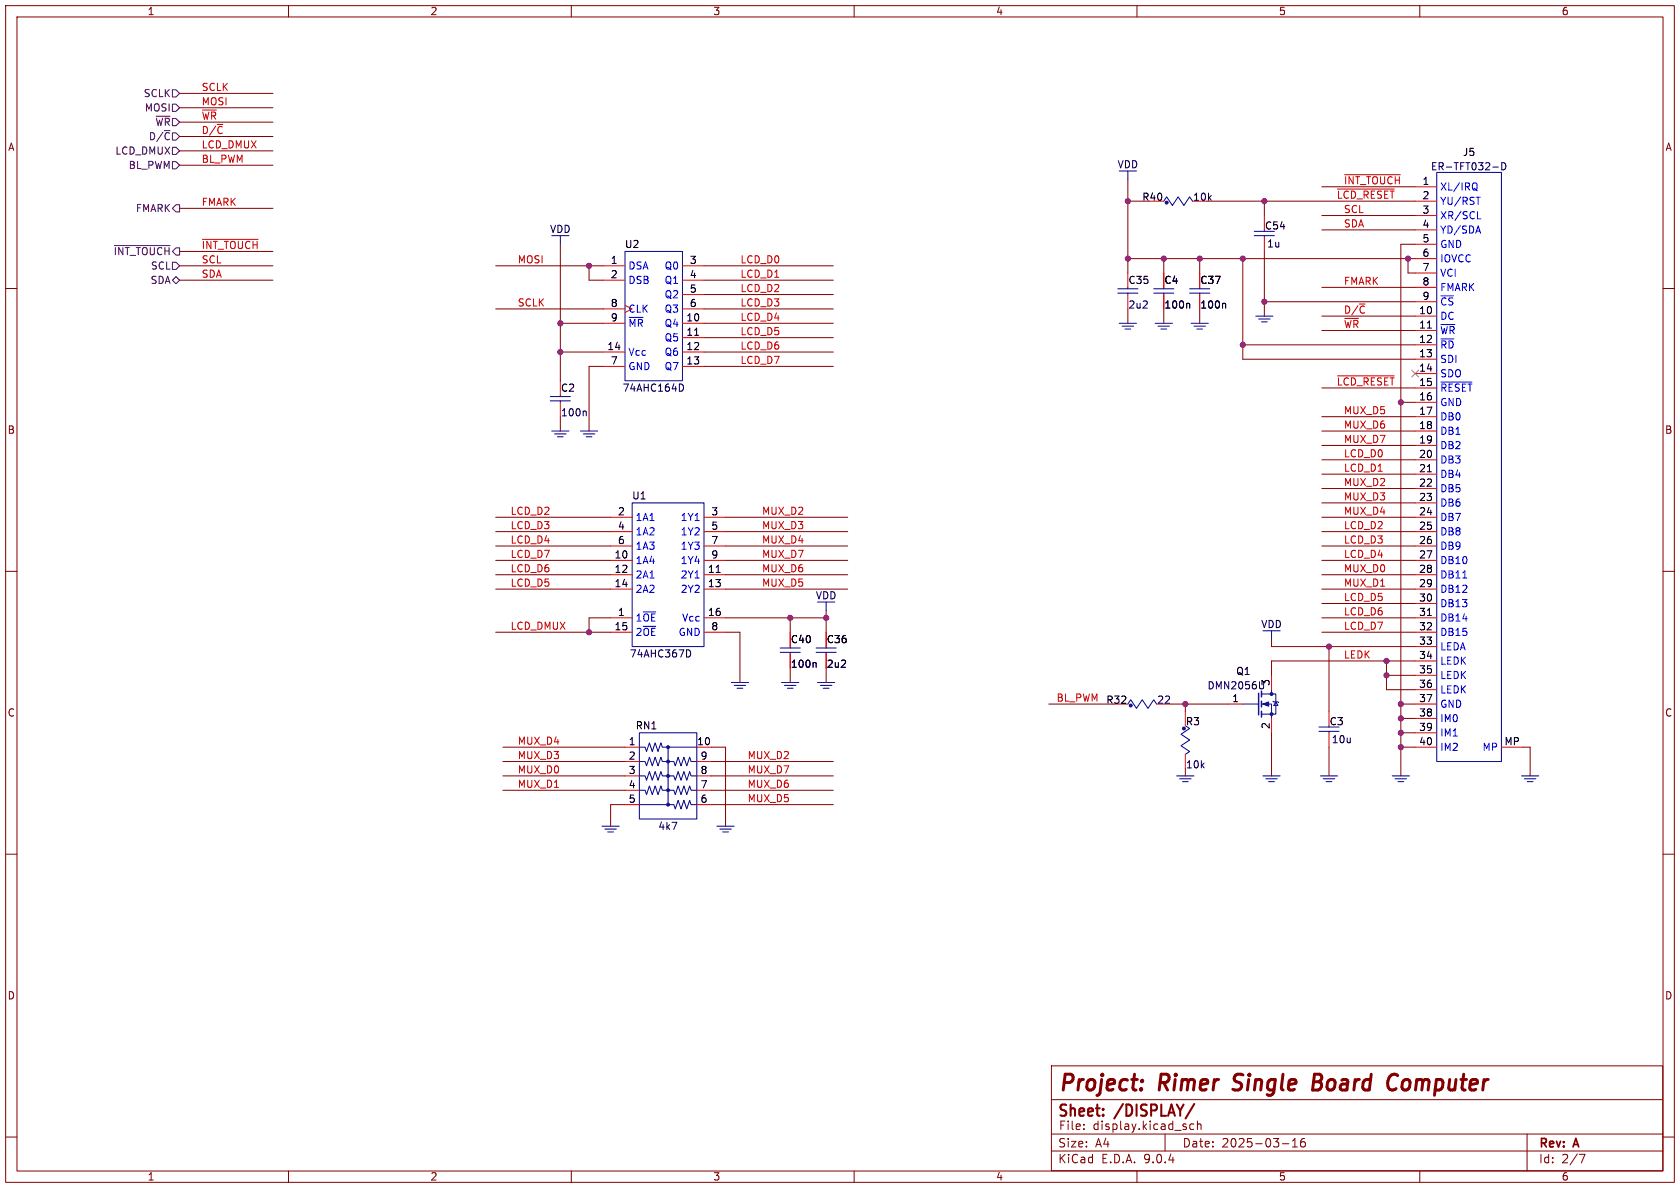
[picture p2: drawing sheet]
<svg xmlns="http://www.w3.org/2000/svg" width="297mm" height="210mm" viewBox="0 0 297 210" stroke-linecap="round" stroke-linejoin="round" font-family="sans-serif">
<path d="M0 0h297v210h-297z" fill="#fff" stroke="#fff" stroke-width=".18"/>
<g fill="none" stroke="#840000" stroke-width=".18">
<path d="M1 1h295v208h-295zM3 3h291v204h-291zM31.7 16.5h16.6M31.7 19.1h16.6M51 1v2M101 1v2M151 1v2M201 1v2M251 1v2M31.7 24.1h16.6M31.7 36.8h16.6M31.7 29.2h16.6"/>
<path d="M31.7 26.7h16.6M31.7 21.6h16.6M199.4 35.6h3.8M199.4 31.8v16.5M213.4 35.6h36.8M223.5 35.6v2.5M233.7 38.1h16.5M233.7 33h16.5M1 51h2M31.7 47h16.6M31.7 44.5h16.6M31.7 49.5h16.6"/>
<path d="M87.6 54.6h19.1M87.6 47h19.1M99.1 43.2v24.1M99.1 57.2h7.6M104.1 47v2.5h2.6M124.5 54.6h22.8M124.5 57.2h22.8M124.5 47h22.8M124.5 52.1h22.8M124.5 49.5h22.8M124.5 59.7h22.8M199.4 45.7h50.8"/>
<path d="M199.4 54.6v2.6M205.7 45.7v2.6M205.7 54.6v2.6M212.1 45.7v2.6M212.1 54.6v2.6M219.7 45.7v17.8h30.5M223.5 44.5v11.4M223.5 53.3h26.7M233.7 40.6h16.5M233.7 50.8h16.5M233.7 58.4h16.5M233.7 55.9h16.5"/>
<path d="M248.9 45.7v2.6h1.3M250.2 43.2h-2.6v94M294 51h2M99.1 73.7v2.5M99.1 62.2h7.6M106.7 64.8h-2.6v11.4M124.5 62.2h22.8M124.5 64.8h22.8M219.7 61h30.5M233.7 76.2h16.5M233.7 68.6h16.5M233.7 73.7h16.5"/>
<path d="M233.7 78.7h16.5M247.6 71.1h2.6M87.6 99.1h20.3M87.6 94h20.3M87.6 91.4h20.3M87.6 96.5h20.3M128.3 99.1h21.6M128.3 94h21.6M128.3 91.4h21.6M128.3 96.5h21.6M233.7 99.1h16.5M233.7 94h16.5"/>
<path d="M233.7 91.4h16.5M233.7 96.5h16.5M233.7 83.8h16.5M233.7 88.9h16.5M233.7 86.4h16.5M233.7 81.3h16.5M1 101h2M87.6 104.1h20.3M87.6 111.8h20.3M87.6 101.6h20.3M107.9 109.2h-3.8v2.6M128.3 109.2h17.7"/>
<path d="M128.3 104.1h21.6M128.3 111.8h2.5v8.9M128.3 101.6h21.6M139.7 109.2v2.6M139.7 118.1v2.6M146 108v3.8M146 118.1v2.6M224.8 113v1.3h25.4M233.7 109.2h16.5M233.7 104.1h16.5M233.7 111.8h16.5M233.7 101.6h16.5"/>
<path d="M233.7 106.7h16.5M234.9 114.3v11.4M245.1 116.8v5.1h5.1M245.1 119.4h5.1M250.2 116.8h-25.4v2.6M294 101h2M88.9 134.6h21.6M88.9 139.7h21.6M88.9 137.2h21.6M88.9 132.1h21.6M125.7 134.6h21.6M125.7 139.7h21.6"/>
<path d="M125.7 137.2h21.6M125.7 132.1h2.6v14M185.4 124.5h11.4M207 124.5h10.2M209.5 124.5v1.2M209.5 135.9v1.3M224.8 129.5v7.7M234.9 132.1v5.1M247.6 132.1h2.6M247.6 124.5h2.6M247.6 129.5h2.6M247.6 127h2.6"/>
<path d="M269.2 132.1h1.3v5.1M1 151h2M110.5 142.2h-2.6v3.9M125.7 142.2h21.6M294 151h2M185.9 188.4h108.1v18.6h-108.1zM185.9 194.4h108M191.6 199.5v.2M210.4 198.8v.7l.2 .2 .4-.1M210.5 198.7h.5M211.7 198.8l.2-.1h.4v1M211.7 198.2v1.5"/>
<path d="M1 201h2M51 207v2M101 207v2M151 207v2M186 203.5h108M186 200.5h108M201 207v2M206 200.5v3M226.7 202.2h1.2M228.5 202.8h.9M228.5 201.7l.4-.4v1.5M230.6 201.3a.59 .59 0 0 0-.7 .6v.6l.2 .2 .4 .1 .2-.2 .1-.5-.2-.2-.4-.1-.3 .3"/>
<path d="M251 207v2M270 200.5v6.5M279.2 204.1h1l-.6 1.5M294 201h2"/>
</g>
<path d="M201.9 191l.1 .1-.1 .1M217.9 192.6l.4 .1M232.2 191.2h.9M233.1 191.2l.3 .2M233.3 189.9h-.9l-.4 2.8h1l.3-.1M233.4 191.1l-.3 .1M246 190a.83 .83 0 0 1 1.1 .2M246.8 192.4l-.5 .3" fill="none" stroke="#840000" stroke-width=".52"/>
<path d="M211.1 195.2l-1.5 2.5" fill="none" stroke="#840000" stroke-width=".36"/>
<g fill="none" stroke="#000084" stroke-width=".18">
<path d="M197.9 30.2h3M199.4 30.2v1.6M205.7 35.6l.5-.8 1.1 1.5 1-1.5 1 1.5 1-1.5 .5 .8M254 30.5h11.4v104.1h-11.4zM97.5 41.7h3.1M99.1 41.7v1.5M110.5 44.5h10.1v22.8h-10.1zM197.6 51.1h3.6M197.6 51.8h3.6M197.9 57.2h3M198.4 57.7h2M198.9 58.2h1"/>
<path d="M199.4 50.8v.3M199.4 51.8v.3M204 51.1h3.5M204 51.8h3.5M204.2 57.2h3.1M204.7 57.7h2.1M205.2 58.2h1M205.7 50.8v.3M205.7 51.8v.3M210.3 51.1h3.6M210.3 51.8h3.6M210.6 57.2h3"/>
<path d="M211.1 57.7h2M211.6 58.2h1M212.1 50.8v.3M212.1 51.8v.3M221.7 41.7h3.6M221.7 40.9h3.6M222 55.9h3M222.5 56.4h2M223 56.9h1M223.5 41.7v.2M97.3 70.1h3.5M97.3 70.9h3.5"/>
<path d="M97.5 76.2h3.1M98 76.7h2.1M98.6 77.2h1M99.1 69.9v.2M99.1 70.9v.2M102.6 76.2h3.1M103.1 76.7h2.1M103.6 77.2h1M111.8 88.9h12.7v25.4h-12.7zM137.9 114.6h3.6M137.9 115.3h3.6M139.7 114.3v.3"/>
<path d="M139.7 115.3v.3M144.3 114.6h3.5M144.3 115.3h3.5M144.5 106.4h3.1M146 106.4v1.6M146 114.3v.3M146 115.3v.3M223.3 111.5h3M224.8 111.5v1.5M113 129.5h10.2v15.3h-10.2zM113 132.1h1l.3 .7 .5-1.5 .5 1.5 .5-1.5 .5 1.5 .5-1.5 .3 .8h1M113 134.6h1l.3 .8 .5-1.5 .5 1.5 .5-1.5 .5 1.5 .5-1.5 .3 .7h2l.3 .8 .5-1.5 .5 1.5 .5-1.5 .5 1.5 .5-1.5 .3 .7h1"/>
<path d="M113 137.2h1l.3 .7 .5-1.5 .5 1.5 .5-1.5 .5 1.5 .5-1.5 .3 .8h2l.3 .7 .5-1.5 .5 1.5 .5-1.5 .5 1.5 .5-1.5 .3 .8h1M113 139.7h1l.3 .8 .5-1.6 .5 1.6 .5-1.6 .5 1.6 .5-1.6 .3 .8h2l.3 .8 .5-1.6 .5 1.6 .5-1.6 .5 1.6 .5-1.6 .3 .8h1M123.2 132.1h-5.1v10.1h-5.1M129.3 120.7h3M129.8 121.2h2M130.3 121.7h1M138.2 120.7h3M138.7 121.2h2M139.2 121.7h1M144.5 120.7h3.1M145 121.2h2.1M145.5 121.7h1.1"/>
<path d="M199.4 124.5l.5-.8 1 1.5 1-1.5 1 1.5 1.1-1.5 .5 .8M208 137.2h3.1M208.5 137.7h2.1M209 138.2h1.1M209.5 128.3l.8 .5-1.5 1 1.5 1-1.5 1 1.5 1-.8 .6M219.7 124.5h2.8M223 122.7h2.6v3.5h-2.6M223 124.5h1.8v2.5M223.3 137.2h3M223.8 137.7h2M224.3 138.2h1M224.8 121.9v.8"/>
<path d="M225 124l.2 .1h.7l.2 .1M225.6 124.1l.3 .6h-.7zM233.2 128.5h3.5M233.2 129.3h3.5M233.4 137.2h3.1M233.9 137.7h2.1M234.4 138.2h1.1M234.9 129.3v.2M246.1 137.2h3.1M246.6 137.7h2.1M247.1 138.2h1.1M269 137.2h3"/>
<path d="M269.5 137.7h2M270 138.2h1M106.4 146.1h3.1M106.9 146.6h2.1M107.4 147.1h1.1M118.1 142.2h1l.3 .8 .5-1.5 .5 1.5 .5-1.5 .5 1.5 .5-1.5 .3 .7h1M126.7 146.1h3.1M127.3 146.6h2M127.8 147.1h1"/>
</g>
<g fill="none" stroke="#f00" stroke-width=".18">
<path d="M203.2 35.6h2.5M223.5 38.1v2.5M250.2 35.6h3.8M250.2 33h3.8M250.2 38.1h3.8M106.7 47h3.8M106.7 49.5h3.8M106.7 54.6h3.8M106.7 57.2h3.8M120.6 47h3.9M120.6 49.5h3.9M120.6 54.6h3.9"/>
<path d="M120.6 57.2h3.9M120.6 52.1h3.9M120.6 59.7h3.9M199.4 48.3v2.5M199.4 52.1v2.5M205.7 48.3v2.5M205.7 52.1v2.5M212.1 48.3v2.5M212.1 52.1v2.5M223.5 41.9v2.6M250.2 40.6h3.8M250.2 43.2h3.8"/>
<path d="M250.2 45.7h3.8M250.2 48.3h3.8M250.2 50.8h3.8M250.2 53.3h3.8M250.2 55.9h3.8M250.2 58.4h3.8M99.1 67.3v2.6M99.1 71.1v2.6M106.7 62.2h3.8M106.7 64.8h3.8M120.6 62.2h3.9M120.6 64.8h3.9"/>
<path d="M250.2 61h3.8M250.2 63.5h3.8M250.2 66h3.8M250.2 68.6h3.8M250.2 71.1h3.8M250.2 73.7h3.8M250.2 76.2h3.8M250.2 78.7h3.8M107.9 91.4h3.9M107.9 94h3.9M107.9 96.5h3.9M107.9 99.1h3.9"/>
<path d="M124.5 91.4h3.8M124.5 94h3.8M124.5 96.5h3.8M124.5 99.1h3.8M250.2 81.3h3.8M250.2 83.8h3.8M250.2 86.4h3.8M250.2 88.9h3.8M250.2 91.4h3.8M250.2 94h3.8M250.2 96.5h3.8M250.2 99.1h3.8"/>
<path d="M107.9 101.6h3.9M107.9 104.1h3.9M107.9 109.2h3.9M107.9 111.8h3.9M124.5 101.6h3.8M124.5 104.1h3.8M124.5 109.2h3.8M124.5 111.8h3.8M139.7 111.8v2.5M139.7 115.6v2.5M146 111.8v2.5M146 115.6v2.5"/>
<path d="M224.8 119.4v2.5M250.2 101.6h3.8M250.2 104.1h3.8M250.2 106.7h3.8M250.2 109.2h3.8M250.2 111.8h3.8M250.2 114.3h3.8M250.2 116.8h3.8M250.2 119.4h3.8M110.5 132.1h2.5M110.5 134.6h2.5M110.5 137.2h2.5"/>
<path d="M110.5 139.7h2.5M123.2 132.1h2.5M123.2 134.6h2.5M123.2 137.2h2.5M123.2 139.7h2.5M196.8 124.5h2.6M204.5 124.5h2.5M209.5 125.7v2.6M209.5 133.4v2.5M217.2 124.5h2.5M224.8 127v2.5M234.9 125.7v2.6"/>
<path d="M234.9 129.5v2.6M250.2 132.1h3.8M250.2 121.9h3.8M250.2 124.5h3.8M250.2 127h3.8M250.2 129.5h3.8M265.4 132.1h3.8M110.5 142.2h2.5M123.2 142.2h2.5"/>
</g>
<g fill="#000084" stroke="#000084" stroke-width=".18">
<path d="M223.3 124.5l1-.4v.7z"/>
<circle cx="118.1" cy="132.1" r=".25"/>
<circle cx="118.1" cy="134.6" r=".25"/>
<circle cx="118.1" cy="137.2" r=".25"/>
<circle cx="118.1" cy="139.7" r=".25"/>
<circle cx="118.1" cy="142.2" r=".25"/>
<circle cx="206.2" cy="35.8" r=".25"/>
<circle cx="199.9" cy="124.7" r=".25"/>
<circle cx="209.3" cy="128.8" r=".25"/>
<circle cx="224.8" cy="122.7" r=".25"/>
<circle cx="224.8" cy="126.2" r=".25"/>
</g>
<path d="M263.9 29.5h1M265.5 28.8a.64 .64 0 0 1 .7 .6 .64 .64 0 0 1-.7 .6zM210.1 53.6l.2 .2v.7M216.5 53.6l.2 .2v.7M103.5 72.7l.1 .1v.7M120.4 67.9a.68 .68 0 0 1 .4 .6 .68 .68 0 0 1-.4 .7M121.7 114.9a.68 .68 0 0 1 .4 .6 .68 .68 0 0 1-.4 .6M144.1 117.1l.2 .2v.7" fill="none" stroke="#000048" stroke-width=".18"/>
<path d="M122.8 59.3h.7M252.3 58h.8M252.3 83.4h.8M126.6 101.2h.7M252.3 108.8h.8" fill="none" stroke="#000" stroke-width=".18"/>
<path d="M260.8 33.4l.4 .3M260.8 32.3l.2 .1a.81 .81 0 0 1-.2 1.2M261 34.9h.7M261.2 38.7h.6M261.3 39.9l.4 1.3M254.7 67.5h5.5M258.6 102.2h.7" fill="none" stroke="#00f" stroke-width=".18"/>
<path d="M222.5 122.6v3.8M223 122.2v1M223 124v1M223 125.7v1" fill="none" stroke="#000084" stroke-width=".25"/>
<path d="M30.5 15.9h.6l.6 .6-.6 .6h-.6zM30.5 18.4h.6l.6 .7-.6 .6h-.6zM30.5 36.8l.6-.6h.6v1.3h-.6zM30.5 28.6h.6l.6 .6-.6 .6h-.6zM30.5 26h.6l.6 .7-.6 .6h-.6zM20.2 43.4h9.9M30.5 49.5l.6-.6 .6 .6-.6 .7zM30.5 46.4h.6l.6 .6-.6 .6h-.6z" fill="none" stroke="#480048" stroke-width=".18"/>
<path d="M236.4 33.4h10.1M237.7 30.9h9.9M35.8 42.3h9.8M236.4 66.4h10.1" fill="none" stroke="#c20000" stroke-width=".18"/>
<path d="M249.6 65.4l1.2 1.2M250.8 65.4l-1.2 1.2" fill="none" stroke="#848484" stroke-width=".18"/>
<g fill="#840084" stroke="#840084" stroke-width=".18">
<circle cx="104.1" cy="47" r=".46"/>
<circle cx="234.9" cy="114.3" r=".46"/>
<circle cx="209.5" cy="124.5" r=".46"/>
<circle cx="219.7" cy="45.7" r=".46"/>
<circle cx="223.5" cy="53.3" r=".46"/>
<circle cx="219.7" cy="61" r=".46"/>
<circle cx="247.6" cy="71.1" r=".46"/>
<circle cx="248.9" cy="45.7" r=".46"/>
<circle cx="146" cy="109.2" r=".46"/>
<circle cx="139.7" cy="109.2" r=".46"/>
<circle cx="199.4" cy="35.6" r=".46"/>
<circle cx="199.4" cy="45.7" r=".46"/>
<circle cx="205.7" cy="45.7" r=".46"/>
<circle cx="223.5" cy="35.6" r=".46"/>
<circle cx="212.1" cy="45.7" r=".46"/>
<circle cx="104.1" cy="111.8" r=".46"/>
<circle cx="247.6" cy="124.5" r=".46"/>
<circle cx="245.1" cy="119.4" r=".46"/>
<circle cx="247.6" cy="129.5" r=".46"/>
<circle cx="247.6" cy="132.1" r=".46"/>
<circle cx="245.1" cy="116.8" r=".46"/>
<circle cx="247.6" cy="127" r=".46"/>
<circle cx="99.1" cy="57.2" r=".46"/>
<circle cx="99.1" cy="62.2" r=".46"/>
</g>
<g font-size="3.9" fill="#840000">
<text x="187" y="193.6">Project:</text>
<text x="205" y="193.6">Rimer</text>
<text x="219.2" y="193.6">Single</text>
<text x="234.2" y="193.6">Board</text>
<text x="248.5" y="193.6">Computer</text>
</g>
<g font-size="2.8" fill="#840000">
<text x="186.9" y="197.9">Sheet:</text>
<text x="197.3" y="197.9">/DISPLAY/</text>
</g>
<g font-size="2.1" fill="#840000">
<text x="187" y="203">Size:</text>
<text x="187.1" y="200">File:</text>
<text x="193.2" y="200">display.kicad_sch</text>
<text x="193.6" y="203">A4</text>
<text x="209" y="203">Date:</text>
<text x="216" y="203">2025-03-16</text>
<text x="272" y="203.3">Rev:</text>
<text x="278.4" y="203.3">A</text>
<text x="187" y="205.8">KiCad</text>
<text x="194.7" y="205.8">E.D.A.</text>
<text x="202.3" y="205.8">9.0.4</text>
<text x="272" y="205.8">Id:</text>
<text x="276.1" y="205.8">2/7</text>
</g>
<g font-size="1.8" fill="#840000">
<text x="26" y="2.9">1</text>
<text x="76" y="2.9">2</text>
<text x="126" y="2.9">3</text>
<text x="176" y="2.9">4</text>
<text x="226" y="2.9">5</text>
<text x="276" y="2.9">6</text>
<text x="1.3" y="26.9">A</text>
<text x="294.3" y="26.9">A</text>
<text x="1.3" y="76.9">B</text>
<text x="294.3" y="76.9">B</text>
<text x="1.3" y="126.9">C</text>
<text x="294.3" y="126.9">C</text>
<text x="1.3" y="176.9">D</text>
<text x="294.3" y="176.9">D</text>
<text x="26" y="208.9">1</text>
<text x="76" y="208.9">2</text>
<text x="126" y="208.9">3</text>
<text x="176" y="208.9">4</text>
<text x="226" y="208.9">5</text>
<text x="276" y="208.9">6</text>
</g>
<g font-size="1.8" fill="#480048">
<text x="25.3" y="17.4">SCLK</text>
<text x="25.5" y="19.9">MOSI</text>
<text x="27.4" y="22.5">~{WR}</text>
<text x="20.3" y="27.5">LCD_DMUX</text>
<text x="26.2" y="25">D/~{C}</text>
<text x="22.6" y="30.1">BL_PWM</text>
<text x="23.9" y="37.7">FMARK</text>
<text x="20" y="45.3">~{INT_TOUCH}</text>
<text x="26.6" y="47.9">SCL</text>
<text x="26.5" y="50.4">SDA</text>
</g>
<g font-size="1.8" fill="#c20000">
<text x="35.6" y="16.2">SCLK</text>
<text x="35.6" y="21.2">~{WR}</text>
<text x="35.6" y="18.7">MOSI</text>
<text x="35.6" y="23.8">D/~{C}</text>
<text x="35.6" y="28.9">BL_PWM</text>
<text x="35.6" y="26.3">LCD_DMUX</text>
<text x="236.2" y="35.2">~{LCD_RESET}</text>
<text x="237.5" y="32.7">~{INT_TOUCH}</text>
<text x="35.6" y="36.5">FMARK</text>
<text x="237.5" y="37.8">SCL</text>
<text x="237.5" y="40.3">SDA</text>
<text x="35.6" y="46.6">SCL</text>
<text x="35.6" y="44.1">~{INT_TOUCH}</text>
<text x="91.4" y="46.6">MOSI</text>
<text x="130.8" y="46.6">LCD_D0</text>
<text x="35.6" y="49.2">SDA</text>
<text x="130.8" y="49.2">LCD_D1</text>
<text x="130.8" y="51.7">LCD_D2</text>
<text x="237.5" y="50.5">FMARK</text>
<text x="91.4" y="54.3">SCLK</text>
<text x="130.8" y="54.3">LCD_D3</text>
<text x="130.8" y="59.3">LCD_D5</text>
<text x="130.8" y="56.8">LCD_D4</text>
<text x="237.5" y="55.5">D/~{C}</text>
<text x="237.5" y="58.1">~{WR}</text>
<text x="130.8" y="61.9">LCD_D6</text>
<text x="130.8" y="64.4">LCD_D7</text>
<text x="236.2" y="68.2">~{LCD_RESET}</text>
<text x="237.5" y="75.9">MUX_D6</text>
<text x="237.5" y="73.3">MUX_D5</text>
<text x="237.5" y="83.5">LCD_D1</text>
<text x="237.5" y="78.4">MUX_D7</text>
<text x="237.5" y="80.9">LCD_D0</text>
<text x="237.5" y="88.6">MUX_D3</text>
<text x="237.5" y="86">MUX_D2</text>
<text x="90.2" y="91.1">LCD_D2</text>
<text x="90.2" y="93.6">LCD_D3</text>
<text x="134.6" y="93.6">MUX_D3</text>
<text x="134.6" y="91.1">MUX_D2</text>
<text x="237.5" y="93.6">LCD_D2</text>
<text x="237.5" y="91.1">MUX_D4</text>
<text x="90.2" y="96.2">LCD_D4</text>
<text x="90.2" y="101.3">LCD_D6</text>
<text x="90.2" y="98.7">LCD_D7</text>
<text x="134.6" y="101.3">MUX_D6</text>
<text x="134.6" y="98.7">MUX_D7</text>
<text x="134.6" y="96.2">MUX_D4</text>
<text x="237.5" y="98.7">LCD_D4</text>
<text x="237.5" y="101.3">MUX_D0</text>
<text x="237.5" y="96.2">LCD_D3</text>
<text x="90.2" y="103.8">LCD_D5</text>
<text x="134.6" y="103.8">MUX_D5</text>
<text x="237.5" y="103.8">MUX_D1</text>
<text x="237.5" y="106.3">LCD_D5</text>
<text x="90.2" y="111.4">LCD_DMUX</text>
<text x="237.5" y="108.9">LCD_D6</text>
<text x="237.5" y="111.4">LCD_D7</text>
<text x="237.5" y="116.5">LEDK</text>
<text x="186.7" y="124.1">BL_PWM</text>
<text x="91.4" y="131.7">MUX_D4</text>
<text x="91.4" y="134.3">MUX_D3</text>
<text x="91.4" y="136.8">MUX_D0</text>
<text x="132.1" y="134.3">MUX_D2</text>
<text x="132.1" y="136.8">MUX_D7</text>
<text x="91.4" y="139.4">MUX_D1</text>
<text x="132.1" y="141.9">MUX_D5</text>
<text x="132.1" y="139.4">MUX_D6</text>
</g>
<g font-size="1.8" fill="#000048">
<text x="197.5" y="29.9">VDD</text>
<text x="210.8" y="35.7">10k</text>
<text x="252.9" y="30.3">ER-TFT032-D</text>
<text x="97.1" y="41.4">VDD</text>
<text x="223.9" y="44">1u</text>
<text x="199.4" y="54.7">2u2</text>
<text x="205.7" y="54.7">100n</text>
<text x="212.1" y="54.7">100n</text>
<text x="110" y="69.4">74AHC164D</text>
<text x="99.1" y="73.8">100n</text>
<text x="144.1" y="106.1">VDD</text>
<text x="222.9" y="111.2">VDD</text>
<text x="111.2" y="116.4">74AHC367D</text>
<text x="139.7" y="118.2">100n</text>
<text x="146.1" y="118.2">2u2</text>
<text x="204.5" y="124.6">22</text>
<text x="213.4" y="122.1">DMN2056U</text>
<text x="224.5" y="121.4" transform="rotate(-90 224.5 121.4)">3</text>
<text x="235.3" y="131.6">10u</text>
<text x="209.6" y="136">10k</text>
<text x="116.3" y="146.9">4k7</text>
</g>
<g font-size="1.8">
<text x="258.5" y="27.8">J5</text>
<text x="201.8" y="35.7">R40</text>
<text x="251.4" y="32.8">1</text>
<text x="251.4" y="35.3">2</text>
<text x="223.5" y="40.8">C54</text>
<text x="251.4" y="37.8">3</text>
<text x="251.4" y="40.4">4</text>
<text x="107.9" y="46.7">1</text>
<text x="110.4" y="44">U2</text>
<text x="121.8" y="46.7">3</text>
<text x="251.4" y="42.9">5</text>
<text x="251.4" y="45.5">6</text>
<text x="107.9" y="49.3">2</text>
<text x="121.8" y="49.3">4</text>
<text x="121.8" y="51.8">5</text>
<text x="199.4" y="50.4">C35</text>
<text x="205.7" y="50.4">C4</text>
<text x="212.1" y="50.4">C37</text>
<text x="251.4" y="48">7</text>
<text x="251.4" y="50.5">8</text>
<text x="251.4" y="53.1">9</text>
<text x="107.9" y="54.4">8</text>
<text x="107.9" y="56.9">9</text>
<text x="121.2" y="56.9">10</text>
<text x="121.2" y="59.4">11</text>
<text x="121.8" y="54.4">6</text>
<text x="250.8" y="55.6">10</text>
<text x="250.8" y="58.2">11</text>
<text x="107.3" y="62">14</text>
<text x="107.9" y="64.5">7</text>
<text x="121.2" y="62">12</text>
<text x="121.2" y="64.5">13</text>
<text x="250.8" y="60.7">12</text>
<text x="250.8" y="63.2">13</text>
<text x="250.8" y="65.8">14</text>
<text x="99.1" y="69.4">C2</text>
<text x="250.8" y="68.3">15</text>
<text x="250.8" y="70.9">16</text>
<text x="250.8" y="73.4">17</text>
<text x="250.8" y="75.9">18</text>
<text x="250.8" y="78.5">19</text>
<text x="250.8" y="81">20</text>
<text x="250.8" y="83.6">21</text>
<text x="111.7" y="88.5">U1</text>
<text x="250.8" y="86.1">22</text>
<text x="250.8" y="88.6">23</text>
<text x="109.1" y="91.2">2</text>
<text x="109.1" y="93.7">4</text>
<text x="125.7" y="91.2">3</text>
<text x="125.7" y="93.7">5</text>
<text x="250.8" y="91.2">24</text>
<text x="250.8" y="93.7">25</text>
<text x="108.5" y="98.8">10</text>
<text x="108.5" y="101.3">12</text>
<text x="109.1" y="96.3">6</text>
<text x="125.1" y="101.3">11</text>
<text x="125.7" y="96.3">7</text>
<text x="125.7" y="98.8">9</text>
<text x="250.8" y="96.3">26</text>
<text x="250.8" y="98.8">27</text>
<text x="250.8" y="101.3">28</text>
<text x="108.5" y="103.9">14</text>
<text x="125.1" y="103.9">13</text>
<text x="250.8" y="103.9">29</text>
<text x="250.8" y="106.4">30</text>
<text x="108.5" y="111.5">15</text>
<text x="109.1" y="109">1</text>
<text x="125.1" y="109">16</text>
<text x="125.7" y="111.5">8</text>
<text x="139.7" y="113.9">C40</text>
<text x="146.1" y="113.9">C36</text>
<text x="250.8" y="109">31</text>
<text x="250.8" y="111.5">32</text>
<text x="218.4" y="119.5">Q1</text>
<text x="250.8" y="114">33</text>
<text x="250.8" y="116.6">34</text>
<text x="250.8" y="119.1">35</text>
<text x="195.5" y="124.6">R32</text>
<text x="217.7" y="124.2">1</text>
<text x="250.8" y="121.7">36</text>
<text x="250.8" y="124.2">37</text>
<text x="111.1" y="131.8">1</text>
<text x="112.3" y="129.1">RN1</text>
<text x="123.1" y="131.8">10</text>
<text x="209.6" y="128.4">R3</text>
<text x="224.5" y="129" transform="rotate(-90 224.5 129)">2</text>
<text x="235" y="128.4">C3</text>
<text x="250.8" y="126.7">38</text>
<text x="250.8" y="129.3">39</text>
<text x="250.8" y="131.8">40</text>
<text x="265.9" y="131.8">MP</text>
<text x="111.1" y="134.4">2</text>
<text x="111.1" y="136.9">3</text>
<text x="123.8" y="134.4">9</text>
<text x="123.8" y="136.9">8</text>
<text x="111.1" y="139.4">4</text>
<text x="111.1" y="142">5</text>
<text x="123.8" y="139.4">7</text>
<text x="123.8" y="142">6</text>
</g>
<g font-size="1.8" fill="#00f">
<text x="254.5" y="33.9">XL/IRQ</text>
<text x="254.5" y="36.4">YU/RST</text>
<text x="254.5" y="39">XR/SCL</text>
<text x="254.5" y="41.5">YD/SDA</text>
<text x="111" y="47.9">DSA</text>
<text x="117.4" y="47.9">Q0</text>
<text x="254.5" y="44">GND</text>
<text x="254.5" y="46.6">IOVCC</text>
<text x="111" y="50.4">DSB</text>
<text x="117.4" y="50.4">Q1</text>
<text x="117.4" y="52.9">Q2</text>
<text x="254.5" y="49.1">VCI</text>
<text x="254.5" y="51.7">FMARK</text>
<text x="111" y="55.5">CLK</text>
<text x="111" y="58">~{MR}</text>
<text x="117.4" y="55.5">Q3</text>
<text x="117.4" y="58">Q4</text>
<text x="254.5" y="54.2">~{CS}</text>
<text x="254.5" y="56.7">DC</text>
<text x="254.5" y="59.3">~{WR}</text>
<text x="111" y="63.1">Vcc</text>
<text x="111" y="65.6">GND</text>
<text x="117.4" y="60.6">Q5</text>
<text x="117.4" y="63.1">Q6</text>
<text x="117.4" y="65.6">Q7</text>
<text x="254.5" y="61.8">~{RD}</text>
<text x="254.5" y="64.4">SDI</text>
<text x="254.5" y="66.9">SDO</text>
<text x="254.5" y="69.4">~{RESET}</text>
<text x="254.5" y="72">GND</text>
<text x="254.5" y="74.5">DB0</text>
<text x="254.5" y="77.1">DB1</text>
<text x="254.5" y="79.6">DB2</text>
<text x="254.5" y="82.1">DB3</text>
<text x="254.5" y="84.7">DB4</text>
<text x="254.5" y="87.2">DB5</text>
<text x="254.5" y="89.8">DB6</text>
<text x="112.3" y="92.3">1A1</text>
<text x="112.3" y="94.8">1A2</text>
<text x="120.2" y="92.3">1Y1</text>
<text x="120.2" y="94.8">1Y2</text>
<text x="254.5" y="92.3">DB7</text>
<text x="254.5" y="94.8">DB8</text>
<text x="112.3" y="97.4">1A3</text>
<text x="112.3" y="99.9">1A4</text>
<text x="120.2" y="97.4">1Y3</text>
<text x="120.2" y="99.9">1Y4</text>
<text x="254.5" y="97.4">DB9</text>
<text x="254.5" y="99.9">DB10</text>
<text x="112.3" y="102.5">2A1</text>
<text x="112.3" y="105">2A2</text>
<text x="120.2" y="102.5">2Y1</text>
<text x="120.2" y="105">2Y2</text>
<text x="254.5" y="102.5">DB11</text>
<text x="254.5" y="105">DB12</text>
<text x="254.5" y="107.5">DB13</text>
<text x="112.3" y="110.1">1~{OE}</text>
<text x="112.3" y="112.6">2~{OE}</text>
<text x="119.9" y="112.6">GND</text>
<text x="120.5" y="110.1">Vcc</text>
<text x="254.5" y="110.1">DB14</text>
<text x="254.5" y="112.6">DB15</text>
<text x="254.5" y="115.2">LEDA</text>
<text x="254.5" y="117.7">LEDK</text>
<text x="254.5" y="120.2">LEDK</text>
<text x="254.5" y="122.8">LEDK</text>
<text x="254.5" y="125.3">GND</text>
<text x="254.5" y="127.9">IM0</text>
<text x="254.5" y="130.4">IM1</text>
<text x="254.5" y="132.9">IM2</text>
<text x="262" y="132.9">MP</text>
</g>
</svg>
